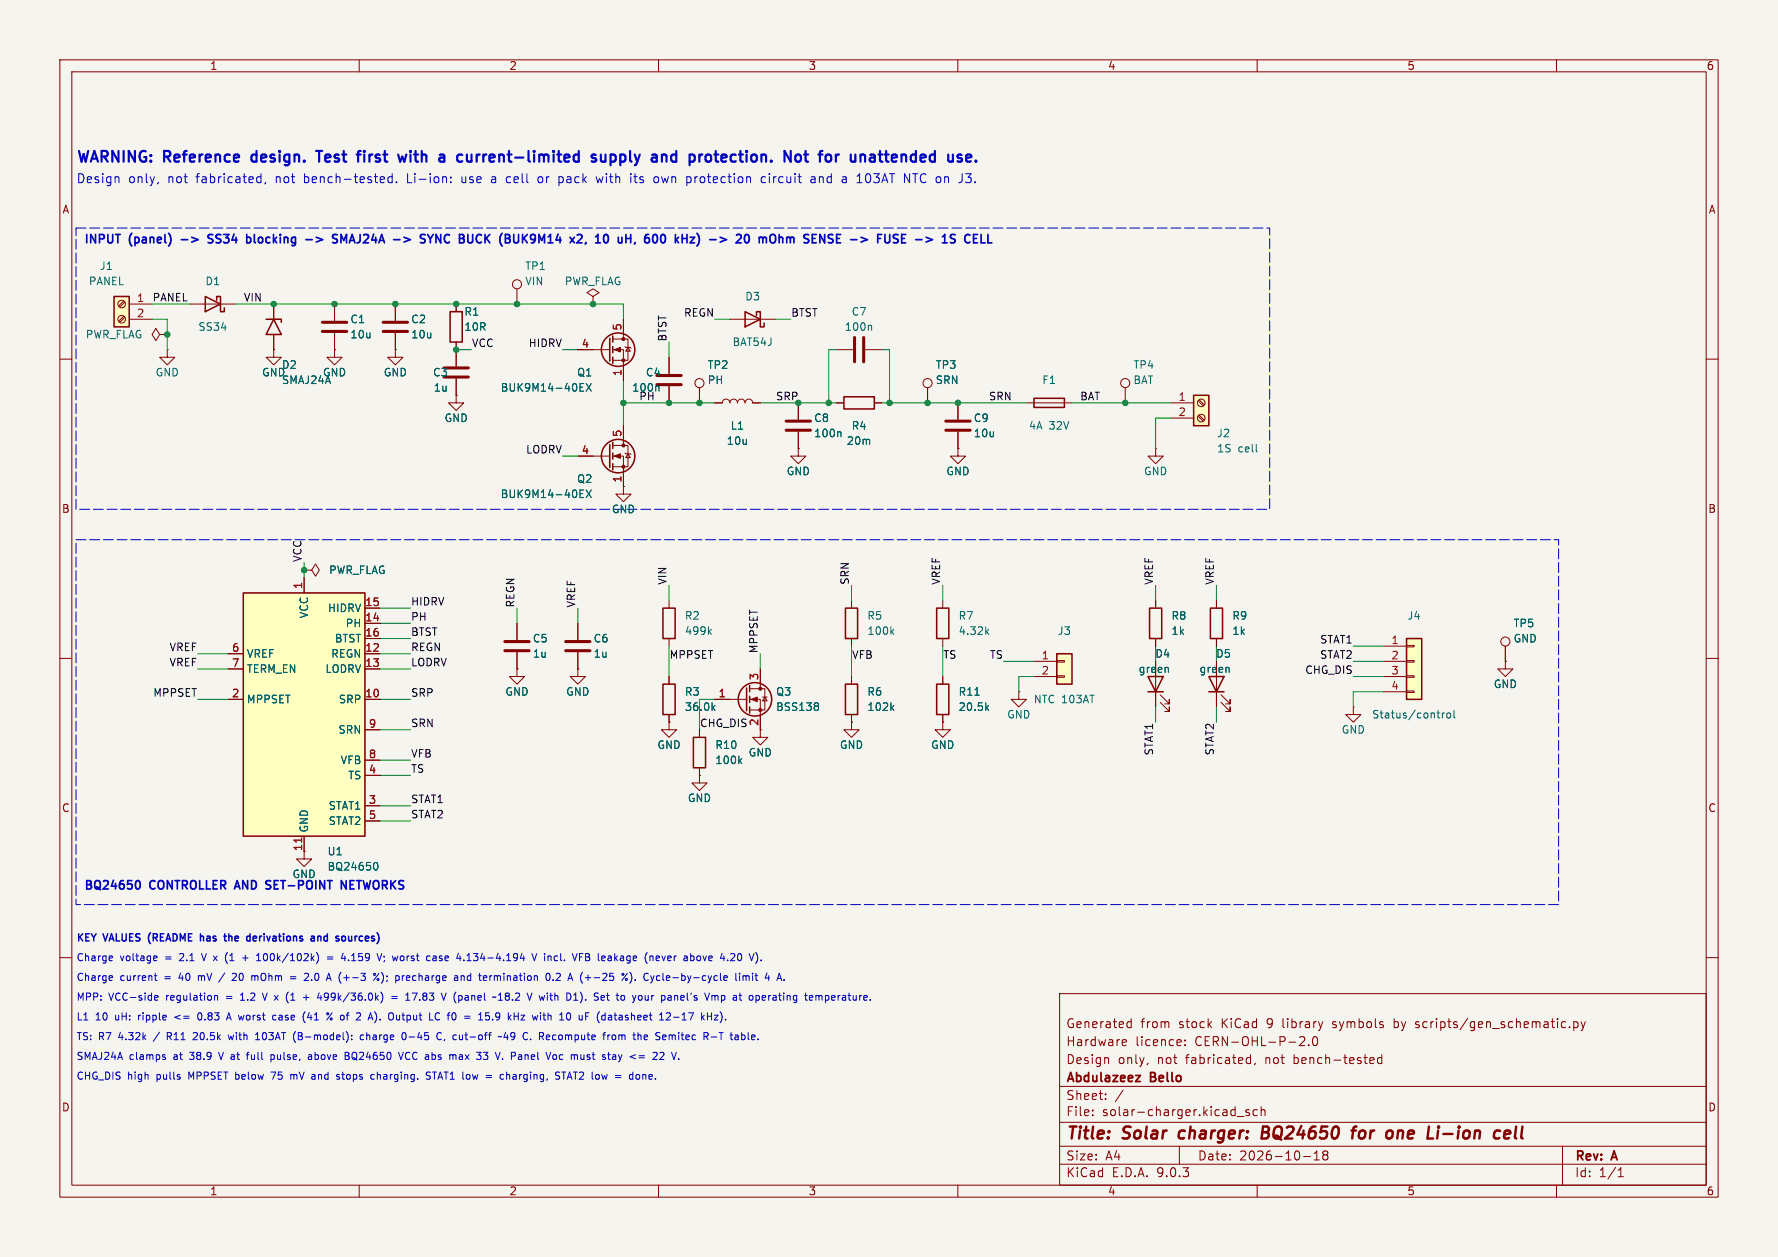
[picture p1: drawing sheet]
<svg xmlns="http://www.w3.org/2000/svg" width="297mm" height="210mm" viewBox="0 0 297 210" stroke-linecap="round" stroke-linejoin="round" font-family="sans-serif">
<path d="M0 0h297v210h-297z" fill="#f5f4ef" stroke="#f5f4ef" stroke-width=".17"/>
<g fill="none" stroke="#840000" stroke-width=".17">
<path d="M10 10h277v190h-277zM12 12h273v186h-273zM60 10v2M110 10v2M160 10v2M210 10v2M260 10v2M139.7 58.4h2.8M144.5 58.4h2.8M10 60h2M171.4 67.3h7.7M193 74.9v1.3h1.3l-1.3 1.3-1.2-1.3h1.2"/>
<path d="M193 74.9h.1M285 60h2M10 110h2M86.4 111.8v1.2h1.2l-1.2 1.3-1.3-1.3h1.3M86.4 111.8h.1M86.4 104.1v2.8M86.4 109v2.8M251.5 110.5v1.3h1.2l-1.2 1.2-1.3-1.2h1.3M251.5 110.5h.1M285 110h2M10 160h2M177 166h108v32h-108z"/>
<path d="M185 176.7l.2 .2v.8M187.7 173.7l.4 .1 .1 .3-.7 .1M188.1 174.6l-.4 .1M188.4 171.6h.6M188.4 170.8h.6M189 170.2v1.5M191.7 177.6v.2M197.2 173.8l.1 .3-.7 .1M198 174.6v.1M198 173.8v.1M208.5 176.7l.4 .1M208.9 176.2v1.5"/>
<path d="M208.9 177.6l-.4 .1M209.7 177.6l-.2 .3M217.1 173.3l.2-.1h.4l.2 .1 .1 .3-.1 .2-.9 .9h1M218.6 174.6v.1M219.4 173.3l.2-.1a.81 .81 0 0 1 .4 1.4l-.3 .1a.81 .81 0 0 1-.3-1.4zM229 176.7l.5 .1v.3l-.7 .1M229.5 177.6l-.5 .1M230.8 176.8l-.4-.1-.3 .3v.4l.1 .2h.6M230.8 176.2v1.5M232.9 170.2v1.5M232.9 171.6l.1 .1M233 170.7l-.1 .1"/>
<path d="M236.5 171.6l.4 .1M236.7 170.7l-.2 .2 .2 .3M261.4 170.7l.1 .1M261.5 171.6l-.1 .1M262.2 171.6v.1M262.9 170.8l.4-.1 .3 .3v.4l-.1 .2h-.6M262.9 170.7v1.5M264.1 170.7l.4 1M264.5 171.7l-.2 .4-.2 .1M264.8 170.7l-.3 1M285 160h2M60 198v2"/>
<path d="M110 198v2M160 198v2M177 194.5h108M177 191.5h108M177 187.5h108M177 181.5h108M182.5 186.3v.1M182.5 185.5v.1M184.7 183.6v.1M184.7 182.8v.1M187.6 182.1l-1.3 2M197 191.5v3"/>
<path d="M206.7 186.5h1.1M208.7 185.5l-.4-.1-.2 .2 .1 .2 .5 .2v.3h-.6M210 198v2M210 185.5l-.4-.1-.3 .3v.4l.2 .2h.5M210.7 185.5l.2-.1 .3 .1 .1 .9M210.7 184.9v1.5M217.7 193.2h1.2M219.5 193.8h.9M219.5 192.7l.5-.4v1.5M221.2 192.9l-.2 .3v.5l.2 .1 .5-.1 .1-.2-.1-.4-.2-.2M221.2 192.9l-.2-.2 .2-.4 .5 .1 .1 .2-.3 .3M221.2 192.9h.3"/>
<path d="M260 198v2M261 191.5v6.5M270.3 196.6h.9M270.3 195.5l.4-.4v1.5"/>
</g>
<g fill="none" stroke="#840000" stroke-width=".4">
<path d="M197.1 189.1l-.2 .7 .3 .4M210.9 189.2h.6M211.5 189.2l.3 .1M211.6 188.2h-.6l-.3 2 1-.1M211.7 189.1l-.2 .1M225.8 188.9h.7M226.6 188.2l-.4 .1-.1 .2-.2 1.7M227.8 188.9a.62 .62 0 0 0-.8 .4v.7a.52 .52 0 0 0 .8 .1M233.6 188.9l-.2 1.3M234.1 188.9h-.3l-.3 .2M238.7 188.2l-.3 2M240.3 188.2l-.1 .1 .1 .1"/>
<path d="M240.3 188.2l.1 .1-.1 .1M240.3 188.2v.2M241.1 189.4h1.5M251.3 189.5l1-.1-.1-.4-.2-.1-.5 .1-.3 .9 .3 .3 .6-.1M253.3 188.2l-.2 1.7 .2 .3"/>
</g>
<path d="M189.7 179.7h.8l-.8 1h.8" fill="none" stroke="#840000" stroke-width=".3"/>
<path d="M142.7 56.4v4.1M144.3 56.4v4.1M84.3 107.2h4.1M84.3 108.7h4.1" fill="none" stroke="#840000" stroke-width=".51"/>
<path d="M145.4 54.3l.2 .2v.7" fill="none" stroke="#006464" stroke-width=".17"/>
<path d="M172.7 66.5h5.1v1.6h-5.1z" fill="none" stroke="#840000" stroke-width=".25"/>
<path d="M199.4 66h2.5v5.1h-2.5z" fill="#ffffc2"/>
<path d="M199.4 66h2.5v5.1h-2.5z" fill="none" stroke="#840000" stroke-width=".25"/>
<g fill="none" stroke="#840000" stroke-width=".17">
<path d="M116.8 64.8v2.5M119.4 67.3h1.2a.64 .64 0 0 1 .7-.6 .64 .64 0 0 1 .6 .6 .64 .64 0 0 1 .7-.6 .64 .64 0 0 1 .6 .6 .64 .64 0 0 1 .6-.6 .64 .64 0 0 1 .7 .6 .64 .64 0 0 1 .6-.6 .64 .64 0 0 1 .6 .6h1.3M188 64.8v2.5M195.6 67.3h3.8M195.6 69.9h3.8M200.1 67l.9 .8M200.1 69.5l.9 .9M200.3 66.8l.9 .8M200.3 69.3l.9 .9M251.5 108v2.5"/>
<circle cx="116.8" cy="64" r=".76"/>
<circle cx="188" cy="64" r=".76"/>
<circle cx="200.7" cy="67.3" r=".63"/>
<circle cx="200.7" cy="69.8" r=".63"/>
<circle cx="251.5" cy="107.2" r=".76"/>
</g>
<path d="M209.9 75.4l.1 .1" fill="none" stroke="#006464" stroke-width=".17"/>
<path d="M176.5 109.2h2.6v5.1h-2.6z" fill="#ffffc2"/>
<g fill="none" stroke="#840000" stroke-width=".25">
<path d="M44.4 53.3h2.6v.5M45.7 53.3l1.3 2.6h-2.6zM75.2 52.1h2v5.1h-2zM101.9 74.3v3.8M102.4 73.9v1M102.4 75.7v1M102.4 77.5v1M141 66.3h5v2h-5zM110.7 101.6h2.1v5.1h-2.1zM141.2 101.6h2.1v5.1h-2.1zM176.5 109.2h2.6v5.1h-2.6zM191.8 113h2.5l-1.3 2.6z"/>
<path d="M191.8 115.6h2.5M192 101.6h2.1v5.1h-2.1zM201.9 113h2.6l-1.3 2.6zM201.9 115.6h2.6"/>
<circle cx="103.3" cy="76.2" r="2.79"/>
</g>
<g fill="none" stroke="#840000" stroke-width=".17">
<path d="M27.9 58.4v1.3h1.3l-1.3 1.3-1.2-1.3h1.2M27.9 58.4h.1M45.7 58.4v1.3h1.3l-1.3 1.3-1.3-1.3h1.3M45.7 58.4h.1M45.7 50.8v2.5M45.7 55.9v2.5M76.2 50.8v1.3M76.2 57.2v1.2M111.8 59.7v2.8M96.5 76.2h5.4M102.4 74.4h2.5v3.6h-2.5M102.4 76.2h1.7v5.1"/>
<path d="M104.1 71.1v3.3M104.4 75.7l.1 .1h.8l.1 .1M104.9 75.8l.4 .7h-.8zM111.8 64.5v2.8M133.3 67.3v2.8M133.3 72.1v2.8M139.7 67.3h1.3M146 67.3h1.3M154.9 64.8v2.5M104.1 81.3v1.3h1.3l-1.3 1.2-1.2-1.2h1.2M104.1 81.3h.1M96.5 111.8v1.2h1.3l-1.3 1.3-1.3-1.3h1.3"/>
<path d="M96.5 111.8h.1M96.5 104.1v2.8M96.5 109v2.8M111.8 100.3v1.3M111.8 106.7v1.3M142.2 100.3v1.3M142.2 106.7v1.3M170.2 115.6v1.2h1.2l-1.2 1.3-1.3-1.3h1.3M170.2 115.6h.1M172.7 110.5h3.8M172.7 113h3.8M176.5 110.4h1.3v.2h-1.3z"/>
<path d="M176.5 112.9h1.3v.3h-1.3zM193 100.3v1.3M193 106.7v1.3M193 110.5v7.6M193.8 117.3l1.5 1.6v-.8v.8h-.7M193.8 116.1l1.5 1.5v-.8v.8h-.7M203.2 110.5v7.6M204 117.3l1.5 1.6v-.8v.8h-.8M204 116.1l1.5 1.5v-.8v.8h-.8"/>
<circle cx="154.9" cy="64" r=".76"/>
</g>
<g fill="#840000" stroke="#840000" stroke-width=".17">
<path d="M102.6 76.2l1-.4v.8z"/>
<circle cx="104.1" cy="74.4" r=".25"/>
<circle cx="104.1" cy="78" r=".25"/>
</g>
<g fill="none" stroke="#006464" stroke-width=".17">
<path d="M109.9 64.5l.2 .2v.6M140.3 72.1l.2 .2v.7M96.9 82.5h.4M96.9 83.1h.6M96.9 81.9h.6M97.9 81.9l.9 1.2M98.8 81.9l-.9 1.2M118.5 105.5l.3 .5M118.8 105.1l-.5 .5M148.9 105.5l.4 .5M149.3 105.1l-.5 .5M195.1 111.6l.1 .7"/>
<path d="M205.3 111.6v.7"/>
</g>
<path d="M109.7 62.7h4.1M109.7 64.3h4.1M131.3 70.4h4.1M131.3 71.9h4.1M94.5 107.2h4.1M94.5 108.7h4.1" fill="none" stroke="#840000" stroke-width=".51"/>
<path d="M40.6 99.1h20.4v40.6h-20.4z" fill="#ffffc2"/>
<path d="M40.6 99.1h20.4v40.6h-20.4zM141.2 114.3h2.1v5.1h-2.1z" fill="none" stroke="#840000" stroke-width=".25"/>
<g fill="none" stroke="#840000" stroke-width=".17">
<path d="M50.8 95.3h1.3l.6-1.1 .6 1.1-.6 1-.6-1M50.8 95.3h.1M50.8 96.5v2.6M38.1 109.2h2.5M38.1 111.8h2.5M38.1 116.8h2.5M61 109.2h2.5M61 111.8h2.5M61 116.8h2.5M61 101.6h2.5M61 104.1h2.5M61 106.7h2.5"/>
<path d="M142.2 113v1.3M142.2 119.4v1.3M50.8 139.7v2.5M61 121.9h2.5M61 127h2.5M61 129.5h2.5M61 134.6h2.5M61 137.2h2.5"/>
</g>
<path d="M50.4 140v.7" fill="none" stroke="#a90000" stroke-width=".17"/>
<path d="M148.9 118.2l.4 .5M149.3 117.8l-.5 .5M62.6 144.2l.1-.1a.68 .68 0 0 1 .4 .6 .68 .68 0 0 1-.4 .7l-.1-.1" fill="none" stroke="#006464" stroke-width=".17"/>
<path d="M234.9 106.7h2.6v10.1h-2.6z" fill="#ffffc2"/>
<path d="M124.5 52.1l2.5 1.2-2.5 1.3zM126.4 52.7v-.6h.6v2.5h.6v-.6M110.7 114.3h2.1v5.1h-2.1zM156.5 114.3h2v5.1h-2zM156.5 101.6h2v5.1h-2zM234.9 106.7h2.6v10.1h-2.6z" fill="none" stroke="#840000" stroke-width=".25"/>
<g fill="none" stroke="#840000" stroke-width=".17">
<path d="M26.7 55.9l-.7-1-.6 1 .6 1 .7-1h1.2M27.9 55.9h.1M55.9 58.4v1.3h1.2l-1.2 1.3-1.3-1.3h1.3M55.9 58.4h.1M55.9 50.8v2.8M55.9 55.6v2.8M66 50.8v2.8M66 55.6v2.8M121.9 53.3h7.6M76.2 66v1.3h1.3l-1.3 1.3-1.3-1.3h1.3M76.2 66h.1M133.3 74.9v1.3h1.3l-1.3 1.3-1.2-1.3h1.2"/>
<path d="M133.3 74.9h.1M160 74.9v1.3h1.3l-1.3 1.3-1.3-1.3h1.3M160 74.9h.1M160 67.3v2.8M160 72.1v2.8M111.8 113v1.3M111.8 119.4v1.3M157.5 100.3v1.3M157.5 106.7v1.3M157.5 113v1.3M157.5 119.4v1.3M226.1 118.1v1.3h1.2l-1.2 1.3-1.3-1.3h1.3"/>
<path d="M226.1 118.1h.1M231.1 108h3.8M231.1 110.5h3.8M231.1 113h3.8M231.1 115.6h3.8M234.9 107.8h1.3v.3h-1.3zM234.9 110.4h1.3v.2h-1.3zM234.9 112.9h1.3v.3h-1.3zM234.9 115.4h1.3v.3h-1.3zM111.8 120.7v1.2h1.2l-1.2 1.3-1.3-1.3h1.3M111.8 120.7h.1M127 121.9v1.3h1.3l-1.3 1.3-1.3-1.3h1.3"/>
<path d="M157.5 120.7v1.2h1.2l-1.2 1.3-1.3-1.3h1.3M157.5 120.7h.1M50.8 142.2v1.3h1.3l-1.3 1.3-1.3-1.3h1.3"/>
</g>
<g fill="none" stroke="#006464" stroke-width=".17">
<path d="M119.1 118.2l.3 .5M119.4 117.8l-.5 .5M162.9 116.1h.7M164.8 118.2l.4 .5M164.8 105.5l.4 .5M165.2 117.8l-.5 .5M165.2 105.1l-.5 .5M240 119.1h.5M240.4 120h.1M240.9 119.1v.9M241.3 119.1l-.2 .1-.2 .2M241.8 119.2l.3-.1 .2 .3v.3l-.2 .3-.3-.1-.1-.2z"/>
<path d="M242.9 118.7v1.1l.2 .2"/>
</g>
<path d="M53.8 53.8h4.1M53.8 55.4h4.1M64 53.8h4.1M64 55.4h4.1M158 70.4h4.1M158 71.9h4.1" fill="none" stroke="#840000" stroke-width=".51"/>
<path d="M19 49.5h2.6v5.1h-2.6z" fill="#ffffc2"/>
<g fill="none" stroke="#840000" stroke-width=".25">
<path d="M19 49.5h2.6v5.1h-2.6zM34.3 49.5l2.5 1.3-2.5 1.3zM36.2 50.2v-.7h.6v2.6h.7v-.7M101.9 56.5v3.8M102.4 56.1v1.1M102.4 57.9v1M102.4 59.7v1M124.7 114.9v3.8M125.2 114.6v1M125.2 116.3v1M125.2 118.1v1M202.2 101.6h2v5.1h-2z"/>
<path d="M115.8 123.2h2.1v5.1h-2.1z"/>
<circle cx="103.3" cy="58.4" r="2.79"/>
<circle cx="126.1" cy="116.8" r="2.79"/>
</g>
<g fill="none" stroke="#840000" stroke-width=".17">
<path d="M20.7 50.3l-.9 .8M20.7 52.8l-.9 .9M20.9 50.5l-.9 .8M20.9 53l-.9 .8M21.6 50.8h3.8M21.6 53.3h3.8M31.7 50.8h7.7M45.7 58.4h.1M45.7 50.8v2.5M45.7 55.9v2.5M55.9 58.4h.1M55.9 50.8v2.8"/>
<path d="M55.9 55.6v2.8M66 58.4v1.3h1.3l-1.3 1.3-1.2-1.3h1.2M66 58.4h.1M66 50.8v2.8M66 55.6v2.8M76.2 50.8v1.3M76.2 57.2v4M86.4 48.3v2.5M96.5 58.4h5.4M99.1 49.5l1-.6-1-.6-1.1 .6 1.1 .6v1.3M99.1 50.8h.1M102.4 56.6h2.5v3.6h-2.5"/>
<path d="M102.4 58.4h1.7v5.1M104.1 53.3v3.3M104.4 57.9l.1 .1h.8l.1 .2M104.9 58l.4 .7h-.8zM111.8 59.7v2.8M76.2 66h.1M76.2 63.2v2.8M96.5 76.2h2.6M104.1 71.1v2.6M104.1 78.7v2.6M111.8 64.5v2.8M116.8 64.8v2.5"/>
<path d="M119.4 67.3h1.2M125.7 67.3h1.3M133.3 74.9h.1M133.3 67.3v2.8M133.3 72.1v2.8M139.7 67.3h1.3M146 67.3h1.3M154.9 64.8v2.5M160 74.9h.1M160 67.3v2.8M160 72.1v2.8M50.8 95.3h.1"/>
<path d="M50.8 96.5v2.6M104.1 81.3h.1M38.1 116.8h2.5M38.1 109.2h2.5M38.1 111.8h2.5M61 116.8h2.5M61 109.2h2.5M61 111.8h2.5M61 101.6h2.5M61 104.1h2.5M61 106.7h2.5M86.4 111.8h.1"/>
<path d="M86.4 104.1v2.8M86.4 109v2.8M96.5 111.8h.1M96.5 104.1v2.8M96.5 109v2.8M111.8 113v1.3M111.8 119.4v1.3M119.4 116.8h5.3M125.2 115.1h2.6v3.5h-2.6M125.2 116.8h1.8v5.1M127 111.8v3.3M127.4 116.5h.7"/>
<path d="M127.8 116.5l.3 .6h-.7zM142.2 113v1.3M142.2 119.4v1.3M157.5 113v1.3M157.5 119.4v1.3M193 100.3v1.3M193 106.7v1.3M193 110.5v2.5M193 115.6v2.5M203.2 100.3v1.3M203.2 106.7v1.3M203.2 110.5v2.5"/>
<path d="M203.2 115.6v2.5M251.5 110.5h.1M251.5 108v2.5M50.8 139.7v2.5M61 121.9h2.5M61 127h2.5M61 129.5h2.5M61 134.6h2.5M61 137.2h2.5M111.8 120.7h.1M116.8 129.5v1.3h1.3l-1.3 1.3-1.2-1.3h1.2M116.8 129.5h.1"/>
<path d="M116.8 121.9v1.3M116.8 128.3v1.2M142.2 120.7v1.2h1.3l-1.3 1.3-1.2-1.3h1.2M142.2 120.7h.1M157.5 120.7h.1"/>
<circle cx="20.3" cy="53.3" r=".63"/>
<circle cx="20.3" cy="50.8" r=".63"/>
<circle cx="86.4" cy="47.5" r=".76"/>
</g>
<path d="M74.2 61.5h4M74.2 63h4" fill="none" stroke="#840000" stroke-width=".51"/>
<g fill="none" stroke="#006464" stroke-width=".17">
<path d="M96.9 64.7h.4M96.9 65.3h.6M96.9 64.1h.6M97.9 64.1l.9 1.2M98.8 64.1l-.9 1.2M109.9 64.5l.2 .2v.6M140.3 72.1l.2 .2v.7M96.9 82.5h.4M96.9 83.1h.6M96.9 81.9h.6M97.9 81.9l.9 1.2M98.8 81.9l-.9 1.2"/>
<path d="M119.1 118.2l.3 .5M119.4 117.8l-.5 .5M136.5 117.4l.2 .3-.2 .3 .2 .2v.2l-.2 .3M148.9 118.2l.4 .5M149.3 117.8l-.5 .5M162.9 116.1h.7M164.8 118.2l.4 .5M165.2 117.8l-.5 .5M195.1 111.6l.1 .7M205.3 111.6v.7M123.5 127.1l.4 .5M123.9 126.7l-.5 .5"/>
<path d="M62.6 144.2l.1-.1a.68 .68 0 0 1 .4 .6 .68 .68 0 0 1-.4 .7l-.1-.1"/>
</g>
<g fill="#840000" stroke="#840000" stroke-width=".17">
<path d="M102.6 58.4l1-.4v.8z"/>
<path d="M125.5 116.8l1-.3v.7z"/>
<circle cx="104.1" cy="56.6" r=".25"/>
<circle cx="104.1" cy="60.2" r=".25"/>
<circle cx="127" cy="115.1" r=".25"/>
<circle cx="127" cy="118.6" r=".25"/>
</g>
<g fill="none" stroke="#009600" stroke-width=".17">
<path d="M25.4 53.3h2.5v5.1M25.4 50.8h6.3M39.4 50.8h64.7v2.5M76.2 58.4h2.5M94 58.4h2.5M111.8 57.2v2.5M119.4 53.3h2.5M129.5 53.3h2.6M139.7 58.4h-1.3v8.9M147.3 58.4h1.3v8.9M94 76.2h2.5M104.1 67.3h15.3"/>
<path d="M104.1 63.5v7.6M127 67.3h12.7M147.3 67.3h24.1M179.1 67.3h16.5M195.6 69.9h-2.6v5M50.8 94v2.5M111.8 97.8v2.5M142.2 97.8v2.5M157.5 97.8v2.5M193 97.8v2.5M203.2 97.8v2.5M33 116.8h5.1"/>
<path d="M33 111.8h5.1M33 109.2h5.1M63.5 116.8h5.1M63.5 101.6h5.1M63.5 111.8h5.1M63.5 109.2h5.1M63.5 106.7h5.1M63.5 104.1h5.1M86.4 101.6v2.5M96.5 101.6v2.5M111.8 108v5M119.4 116.8h-2.6v5.1"/>
<path d="M127 109.2v2.6M142.2 108v5M157.5 108v5M167.6 110.5h5.1M172.7 113h-2.5v2.6M193 108v2.5M193 118.1v2.6M203.2 108v2.5M203.2 118.1v2.6M226.1 108h5M226.1 113h5M226.1 110.5h5"/>
<path d="M231.1 115.6h-5v2.5M63.5 137.2h5.1M63.5 134.6h5.1M63.5 129.5h5.1M63.5 127h5.1M63.5 121.9h5.1"/>
</g>
<g fill="none" stroke="#0000c2" stroke-width=".17">
<path d="M19.7 29.5l.2 .2v.8M26.4 30.5v.2M43.2 29.5l.4 .1M43.6 29v1.5M43.6 30.5h-.4M44.4 30.5l-.2 .2M65.5 29.6l-.4-.1-.3 .3v.4l.1 .3h.6M65.5 29v1.5M66.2 30.4v.1M75.3 30.4v.1M75.3 29.6v.1M77.2 29.5v1"/>
<path d="M82.6 29.5l-.4 .1M82.7 30h-.4a.29 .29 0 0 0-.2 .2 .29 .29 0 0 0 .2 .3h.4M84.7 30.5h.5M85.2 29.5l-.5 .1M90.5 29.6l-.3-.1-.3 .3v.4l.1 .3h.5M93.5 29.5l.4 .1 .2 .2M94.1 30.2l-.3 .3h-.3M99.6 29.5l.3 1 .3-.7 .2 .7 .3-1M105.9 29.5h.5M106.1 29v1.3l.1 .2h.2M109.5 29.5l.4 .1 .1 .2-.1 .6-.4 .1M127.9 29.6l-.5-.1-.2 .3v.4l.1 .3h.6"/>
<path d="M128.5 29.5v1M135.5 29.6h.6l.1 .9M136.2 29.9l-.5 .1a.29 .29 0 0 0-.3 .2 .29 .29 0 0 0 .3 .3h.5M136.9 29.5v1M137.1 29.5l-.2 .2M143.4 29.2l.2-.2v1.5M144.8 29.1l.3-.1 .2 .2M145.3 30.4l-.2 .1h-.3M152.4 29h.9M152.9 29v1.5M161.3 29h.9l-.5 .6M162.2 29.7v.7"/>
<path d="M162.9 30.4v.1M18.6 159.7l.2 .3-.6 .1M25.8 159.7l.4 .1v.2l-.5 .1M33.7 159.3l.4 1.2M38 159.1l-.2 .3M41 159.6v.9M43.1 159.5l.1-.2v1.2M52.9 159.2a1.41 1.41 0 0 1 0 1.7M54.7 159.9h.9M57.3 159.3l-.3 .8h.8M63.8 159.3l-.4 1.2M64.2 159.8v.1"/>
<path d="M72.3 159.8h.5l.1 .7M72.9 160l-.6 .1M76.6 159.3l-.3 .8M78 159.7l.3-.4v1.2M88.9 159.3l.4 1.2 .4-1.2M91 159.3v.1M91 159.7v.8M97.8 159.3h.4l.3 .2-.3 .4 .3 .1v.3l-.2 .2h-.5zM97.8 159.9h.4M109.8 159.7l.3 .1 .1 .2-.6 .1M110.6 159.7l.3 .8 .2-.8M116.8 159.7l.2 .2v.4l-.2 .2"/>
<path d="M117.4 159.7l.3 .8 .3-.8M123.3 159.4l.2-.1a.64 .64 0 0 1 .4 .6 .64 .64 0 0 1-.4 .6l-.2-.1M126.2 159.1l.1 .1M18.6 163l.2 .3-.6 .1M18.7 160.5h-.1M18.7 163.8h-.1M25.8 163h.4M25.8 166.9l.2 .2h.3M25.8 166.5l.2-.2h.2l.2 .2v.1l-.6 .1M25.9 162.6v1l.3 .2M26.2 160.5h-.4M27.3 176.6l.3 .1 .1 .1-.2 .2h-.2"/>
<path d="M27.3 176.2l.3 .1M27.9 173.1h.5M28.4 172.5h-.5v1.2M32.7 172.5l-.4 .1M32.9 173l-.7 .7h.8M33.1 163v.8M33.2 163.1h-.1M33.3 169.2a.75 .75 0 0 0 0 1.2M35.8 166.4l.2-.1 .3 .1v.7M35.8 166.3v.8M36.5 175.8l.4 1.2M37.5 162.6l-1 1.5"/>
<path d="M37.8 160.7l.2 .3M37.8 170.4l.4-1.2 .4 1.2M37.9 170.1h.6M38.1 172.9l.2 .8 .3-.6 .2 .6M39.3 162.6l-.5 .1M39.4 163.1l-.7 .7h.8M40.2 167.1h.7M40.4 166.1l-.2 .2M40.5 160.1h.9M41.1 176.2h.5M41.6 175.8l-.3 .2v1M42.1 163.1l.3-.1 .2 .2"/>
<path d="M42.6 163.2v.6M42.7 173.7h.7M42.7 172.9l.3-.4v1.2M42.7 163l-.1 .2M42.9 160.5h.6M43.8 165.9l.4 1.2M45.3 179.1h.8l-.6 1.2M45.3 176.3l.3-.1 .2 .2-.1 .6h-.4M45.3 176.2v1.2M45.6 170.3l.2 .1h.3M46.1 169.7l-.3-.1-.2 .1M48.5 163.2h.9"/>
<path d="M48.5 163.5h.9M48.6 179.5v.8M49 179.6l-.3-.1-.1 .1M49.3 174.1l.1 .1M49.4 172.3l-.1 .1M49.8 173.1h.4M50.2 172.5h-.4v1.2h.5M50.7 166.7h.9M50.9 162.7l.4-.1 .2 .4-.7 .8h.7M51 169l-.3 .4M51.1 166.2v.9M51.5 176.3h.5l.1 .7"/>
<path d="M51.7 169.2l-.3 .8h.7M52.1 176.5l-.4 .1-.2 .1 .2 .3h.4M52.5 179.5l.1 .2v.6M52.6 179.8l-.1 .1M53.3 165.9l-.3 .8h.8M53.6 166.3v.8M54.7 160.2h.9M54.9 169.3v.2M55.5 169.2l-.9 1.2M56.4 179.5l.3 .1M56.4 179.9l.3 .1v.1l-.1 .2h-.3M57.1 179.5h.4"/>
<path d="M57.7 175.8l.5 .1 .1 .3-.2 .2M57.7 176.4h.4M58.1 176.4l.2 .2v.3l-.6 .1M58.2 160.4v.1M58.7 173.6v.1M58.7 173v.1M60.7 173l-.3-.1-.2 .2 .1 .6h.4M61.3 172.5v1.2M61.3 173h.1M62.1 179.6h.4M62.6 169v.1M63 179.1v1.2"/>
<path d="M63.1 179.6h-.1M63.3 162.6l-.9 1.2M63.5 170.3v.1M63.7 162.4a1.38 1.38 0 0 1 0 1.9M63.8 166.1l.1 .4-.1 .7M64.2 160.5l-.1 .2M65.4 166.5h.9M65.4 166.8h.9M66.6 175.8l.4 1.2 .4-1.2M66.7 169.6v.8M66.7 170.3l-.1 .1M67.3 172.6l.1-.1a.64 .64 0 0 1 .4 .6 .64 .64 0 0 1-.4 .6h-.1"/>
<path d="M67.8 166.3l.3-.4v1.2M68.1 175.8a.65 .65 0 0 0-.4 .6 .65 .65 0 0 0 .4 .6M68.3 163h-.2l-.2 .2v.6h.4M68.3 173.3h1M68.5 163.3l-.6 .1M68.9 165.9h.8l-.6 1.2M71.9 179.2l-.5-.1-.2 .2 .1 .3 .5 .3v.3l-.1 .1h-.5M72.2 179.1h.7M72.3 160.5h.6M73.1 169.2l.3 .1M73.4 170.3l-.3 .1M73.7 172.6a.57 .57 0 0 0-.8 .4 .57 .57 0 0 0 .6 .7l.2-.1"/>
<path d="M74.3 173.7l-.1 .2M77 163.1l.2-.1 .3 .1v.7M77 163v.8M77.1 176.2l-.4 .1M77.1 176.6h-.2l-.2 .1v.3h.4M77.3 172.9v.8M77.3 173.6l-.2 .1M78 160.5h.7M78.1 163.1v.6M79.6 175.8h.7l-.4 .5M79.9 169.6l.4-.4v1.2M79.9 170.4h.7"/>
<path d="M80.7 175.8h.8l-.4 .5 .3 .1 .1 .4-.2 .2h-.4M81.7 169.2h-.6v.6M82.2 163l-.4 .2M82.9 170.4h.2M83.3 167.1h.6M83.3 169.2l-.4 .1-.1 .1 .1 .4 .4 .2M83.4 166.2l.2-.3v1.2M83.8 173.1l-.6 .2M84.5 172.5l-.3 .8h.7M84.6 179.1v1.2M84.6 166.4l-.2 .3v.2l.1 .2h.4M84.6 166.4h.3"/>
<path d="M84.7 172.9v.8M84.8 179.5l.3 .2v.6M84.9 165.9l-.4 .1-.1 .1 .2 .3M85.4 172.6v.5M87 169.6h.7l-.7 .8h.7M90.1 166.3l.2 .8 .2-.6 .2 .6M91.7 162.7l.2 .4-.2 .7M92.4 163.7v.1M92.7 172.9l-.3 .1-.1 .1v.5l.4 .1M92.9 162.7l.5-.1 .2 .4-.7 .8h.7M93.3 179.7l.2 .3-.2 .3M93.3 179.1l.2 .1"/>
<path d="M93.8 179.1h.7M94 176.3l-.3-.1-.3 .2 .1 .6h.5M94.2 179.1v1.2M94.9 180h.5M95.1 179.1l-.4 1.2M96.7 169.6l.1 .8h.3l.2-.1M96.9 165.7a1.38 1.38 0 0 1 0 1.9M97.1 164l.2 .3M97.3 169.6v.8M97.3 162.4l-.2 .3M97.8 163.4h.9M98.1 177h.3"/>
<path d="M98.4 176.2l-.3 .2v.2h.3M100.1 170.8v.1M100.1 169v.1M100.7 169.6l-.2 .2v.4l.2 .2M101.3 166.3h.5M101.5 167.1h.3M102.3 173l.3-.1 .3 .2v.4l-.3 .2h-.3l-.1-.2zM103.3 176.2l.3 .8M103.4 172.9v.8M103.4 173h.1M103.5 169.6h.3l.1 .2M103.6 177l-.3 .4"/>
<path d="M103.9 176.2l-.3 .8M103.9 170.4h-.4M103.9 169.9l-.4 .1M105.2 162.4a1.38 1.38 0 0 1 0 1.9M105.4 179.5l-.3 .2v.4l.3 .2M105.7 166.3l.2 .8M105.7 179.1v1.2M105.9 167.1l-.1 .3M106.1 163.7v.1M106.2 166.3l-.3 .8M107.4 179.6l.1-.1 .3 .1 .1 .7M107.7 173.7h.4"/>
<path d="M107.7 173l.3-.1 .2 .3-.6 .1M108.9 166.3v.8M109.1 175.9l.4-.1 .3 .2M109.2 166.3l-.3 .2M110.1 160.5h-.3M110.2 175.9l.5-.1 .2 .2M110.7 162.6v1l.2 .2M111.9 172.9l.4 .2M112.2 175.8l.4 1.2M112.3 173.1v.6M112.5 170h.9M112.6 172.9l-.3 .2"/>
<path d="M113.9 170.4h.7M113.9 169.6l.4-.4v1.2M114.2 166.4l-.3-.1-.2 .2 .1 .6h.4M114.3 166.6l-.6 .1M119.3 169.6h.6l-.6 .8h.6M120.1 172.5h.7M120.3 169a1.38 1.38 0 0 1 0 1.9M120.5 172.5v1.2M120.5 166.4l.4-.1 .2 .2-.1 .6h-.5M120.5 166.3v1.2M121.2 170.3v.1M122.9 163.6l.2 .2"/>
<path d="M123.5 162.6v.1M123.5 163v.8M124.1 163.1l.4-.1 .1 .2M124.1 163v.8M124.6 163.2l.2-.2 .3 .1v.7M124.6 163.2v.6M125 172.5v1l.1 .2M125.7 162.6v.1M125.7 163v.8M126.1 163h.5M126.3 167.1h.3M126.3 166.3v1.2"/>
<path d="M126.3 162.6v1l.3 .2M126.6 166.3l-.3 .1M129.1 166.4h.5M129.5 166.7h-.2l-.2 .1v.3h.4M131 163.7v.1M137.9 166.4l.3-.1 .3 .2-.2 .6h-.4M137.9 166.3v1.2M139.1 166.3l-.2 .2v.4l.2 .2M139.5 166.6l-.6 .1M52.6 180.3h-.1M62.1 180.3h.4"/>
<circle cx="55.3" cy="170.2" r=".17"/>
<circle cx="62.6" cy="162.8" r=".17"/>
<circle cx="63.1" cy="163.6" r=".17"/>
</g>
<g fill="none" stroke="#0000c2" stroke-width=".28">
<path d="M14.5 39.2v1.4M16 39.2v1.4l-.8-1.4v1.4M17.4 39.3l-.2-.1h-.6v1.4M18 39.2v1.1M18.8 39.2v1.1M19.3 39.2h.8M19.7 39.2v1.4M22 39l-.2 .4M27.6 39.2v1.2M28.2 39l.2 .4M32 39.6l1.1 .4M35.6 39.2h-.6l-.2 .2 .1 .4 .5 .2"/>
<path d="M36.9 39.2h-.5l-.2 .1M37.4 39.2h.8l-.4 .5M39.1 39.1l-.3 1M41.2 39.2v1.4M41.4 39.6h.2l.3 .3-.1 .5-.4 .2M42.5 39.2v1.2M45.7 39.2v1.4M46.8 39.2v.1M52.8 39.6l1.1 .4M55.7 39.8l.5 .2 .2 .2-.2 .3-.4 .1M56.4 39.2h-.7l-.1 .2v.3M60.2 39.2v1"/>
<path d="M60.8 39.3l.2-.1 .5 .1M62.4 39.1l-.3 1M67.5 39.6l1.1 .4-1.1 .4M71 39.2h-.6l-.2 .2 .1 .3M71.4 39.2l.5 .7M71.9 39.9v.7M72.4 39.2l-.5 .7M73.6 39.2v1.4l-.8-1.4v1.4M75.1 39.3l-.1-.1a.51 .51 0 0 0-.6 .2M77.4 39.3l-.2-.1h-.4v1.4M78.2 39.2v1.1M79 39.2v1.1"/>
<path d="M80.4 39.3v-.1a.51 .51 0 0 0-.7 .2M81 39.2v1.4M81.8 39.2l-.8 .8M83.9 39l-.3 .4M85.1 39.3l-.2-.1h-.5v1.4M85.8 39.2v1.1M86.6 39.2v1.1M87.3 39.2v1.4M87.5 39.8l.6 .8M88.1 39.2l-.8 .8M88.7 39.3l.2-.1 .5 .1M91.8 39.4l.2-.2v1.4"/>
<path d="M93.2 39.1l-.3 1M96.4 39.3l.2-.1 .6 .1M99.5 39.6l.4-.4v1.4M101 39.3l.2-.1 .3 .1M104.6 39.2v1.4M104.6 39.8h.8M105.4 39.2v1.4M108.4 39.2l-.5 .1M109.7 39.3l-.2-.1a.75 .75 0 0 0-.5 .7 .75 .75 0 0 0 .5 .7l.1-.1M110.5 39.3l.2-.1 .3 .1M112.8 39.2v1.4M114 39.8h.8"/>
<path d="M114 39.2v1.4M114.8 39.2v1.4M116.4 39l.3 .4M123 39.3l.2-.1 .6 .1M124.5 39.3l.2-.1 .3 .1M126.8 39.6v1M126.9 39.7h.5M127.5 39.7h.5M130.2 39.8l.2-.2 .3 .1 .1 .9M130.2 39.2v1.4M131.4 39.6v1M131.5 39.7l-.1 .1"/>
<path d="M134.8 39.9l.3 .3-.1 .2-.2 .2M135.1 39.2h-.5l-.2 .1M135.7 39.8h.5M136.4 39.2h-.7v1.4h.7M137.8 39.2v1.4l-.8-1.4v1.4M139.2 39.2h-.6l-.2 .1M140.4 39.2h-.6v1.4M143.8 39.6l1.1 .4-1.1 .4M147.3 39.2h-.7v1.4M147.8 39.2v1.1M148.6 39.2v1.1M150 39.2h-.5l-.2 .1"/>
<path d="M151.3 39.2h-.7v1.4M154.7 39.6l1.1 .4-1.1 .4M157.7 39.4l.1-.2v1.4M159.6 39.2h-.6l-.2 .1M162 39.3v-.1a.51 .51 0 0 0-.7 .2M163.3 39.2h-.7v1.4M163.9 39.2v1.4h.7M165 39.2v1.4h.7M34.8 40.5h.6M51.1 40h1.1M57 40.6v-1.4l.4 1 .5-1v1.4M58.4 40.6l.4-1.4 .5 1.4"/>
<path d="M63.3 40.6l.5-1.4 .4 1.4M80.4 40.4l-.2 .2M90 40.6v-1.4l.5 1 .5-1v1.4M99.5 40.6h.8M118.6 40h1M128.6 40.1v-.5a.47 .47 0 0 1 .5-.4 .47 .47 0 0 1 .5 .4v.5l-.2 .4M142.1 40h1.1M153 40h1M15.2 147.3l-.2-.2h-.5v1.4M15.9 147.3a.47 .47 0 0 1 .8 0M17.3 147.3l.2-.2 .5 .2M19 147.1l-.4 1"/>
<path d="M20.6 147.1l-.4 .2M22 147.1h-.6l-.1 .7M22.8 147.3l.2-.2a.75 .75 0 0 1 .4 .7 .75 .75 0 0 1-.4 .7h-.2M25.9 147.3l-.1-.1a.51 .51 0 0 0-.6 .1M26.5 147.3a.47 .47 0 0 1 .8 0M28.8 147.1v1.4l-.8-1.4v1.4M29.2 147.1h.8M29.6 147.1v1.4M31.2 147.3l-.2-.2h-.5v1.4M31.9 147.3a.47 .47 0 0 1 .8 0M33.4 147.1v1.4M34.5 147.1v1.4"/>
<path d="M36.3 147.1h-.7v1.4M37.6 147.3l-.2-.2h-.5v1.4M39.2 148.5l.4-1.4 .5 1.4M41.4 147.1v1.4l-.8-1.4v1.4M42.7 147.3l-.3-.2h-.4v1.4M44.7 147.8l.4 .1M45.1 148.5h-.5M45.2 147.2l-.5-.1-.2 .2M46.5 147.1h-.7v1.4M46.9 147.1h.8M47.3 147.1v1.4M49.9 147.1v1.4"/>
<path d="M52.8 147.1v1.4M54.2 147.1v1.4l-.8-1.4v1.4M54.7 147.1h.8M55.1 147.1v1.4M57.8 147.1v1.4l-.8-1.4v1.4M59.2 147.1h-.7v1.4M59.6 147.1h.8M60 147.1v1.4M60.7 147.1l.3 1.4M61.9 147.1l-.3 1.4M62.4 147.3a.47 .47 0 0 1 .8 0M64.6 147.3l-.2-.2h-.5v1.4"/>
<path d="M65.3 147.1v1.4M66.1 147.1l-.8 .8M67.4 147.2l-.5-.1-.2 .2"/>
</g>
<g fill="none" stroke="#0000c2" stroke-width=".36">
<path d="M13.2 25.2l.4 1.8M14.7 25.2l-.4 1.8M15.2 27l.6-1.8 .6 1.8M17.9 25.4l-.2-.2h-.7v1.8M19.8 25.2v1.8l-1-1.8v1.8M20.7 25.2v1.8M22.5 25.2v1.8l-1-1.8v1.8M24.3 25.3a.65 .65 0 0 0-.8 .2M28.4 25.4l-.3-.2h-.7v1.8M31.2 25.2l-.3 .1-.1 .2M42.1 26l-.1 .2 .1 .6M42.9 25.2v1.8"/>
<path d="M46.7 25.2l-.1 .1 .1 .1M46.7 25.2l.1 .1-.1 .1M46.7 25.2v.2M52.8 25.2h1M53.3 25.2v1.8M57.4 25.2v1.6M60.3 25.2l-.4 .1-.1 .2M60.9 25.2v.2M60.9 25.8v1.2M60.9 25.2l-.1 .1 .1 .1M60.9 25.2v.1v.1M64.3 25.2v1.6"/>
<path d="M67.9 25.8l-.4 1.2M68.6 25.2v.2M68.6 25.8v1.2M68.6 25.2l-.1 .1 .1 .1M68.6 25.2l.1 .1-.1 .1M69.4 25.2v1.6M70.5 25.2v1.8M79.6 25.8v1.2M80.1 25.8l-.3 .1-.2 .3M85 25.2v1.6M88.3 25.2v1.6M89.2 25.2l-.1 .1 .1 .1"/>
<path d="M89.2 25.2l.1 .1-.1 .1M89.2 25.2v.2M92.5 25.2l-.1 .1 .1 .1M92.5 25.2l.1 .1-.1 .1M92.5 25.2v.2M93.3 25.2v1.6M96.7 25.2v1.8M99.1 25.8l.4 .1M99.1 26.4l.4 .1 .1 .3-.3 .2h-.3M100.4 25.8l.1 1.1a.49 .49 0 0 0 .6-.1M101.1 25.8v1.2M102 25.9l.5-.1 .4 .4v.5l-.2 .2-.2 .1-.5-.1"/>
<path d="M102 25.8v1.8M105.3 25.2v1.6M112.8 25.8l.2 .1M113 25.2v1.8M113 26.9l-.2 .1M119.3 25.8h.7M119.6 25.2v1.6M119.8 27h.2M121.1 25.8h-.3l-.3 .3 .1 .8 .5 .1M121.4 26.2l-.9 .2M123.7 25.2v1.6M124.7 25.2l-.1 .1 .1 .1"/>
<path d="M124.7 25.2l.1 .1-.1 .1M124.7 25.2v.2M132.1 25.2v1.8l-1-1.8v1.8M134.6 25.2v1.6M136.7 25.8h.7M137.4 25.2l-.3 .1-.1 .2v1.5M143.7 25.8v1.2M144.3 25.8l-.6 .2M147 25.2v1.6M148 25.2v1.6M149.1 25.9l.5-.1 .1 .1 .1 .3-.8 .2M149.1 26.9l.1 .1 .5-.1"/>
<path d="M153 25.2v1.8M156.2 25.2v1.8"/>
</g>
<g fill="none" stroke="#0000c2" stroke-width=".24">
<path d="M13.1 156v1.2M13.8 156l-.7 .7M14.9 156h-.6v1.2M15.3 156l.4 .6 .4-.6M17.2 156l.4 1.2 .4-1.2M18.2 157.2l.4-1.2 .4 1.2M19.4 156v1.2M20.4 156v1M21.1 156v1M22.2 156h-.5v1.2M23.4 156.1l-.5-.1-.2 .1M25.1 155.8l-.2 .4"/>
<path d="M26.2 156.1l-.6-.1v1.2M27.4 156h-.6v1.2M27.7 157.2l.4-1.2 .4 1.2M29.5 156.2l-.6-.2v1.2M30.1 157.2v-1.2l.4 .9 .4-.9v1.2M32.1 156h-.6v1.2M33.5 156v1.2M33.5 156.5h.4l.1 .7M37.5 156v1M38.2 156v1.2M38.6 156.4l-.4 .1M41.8 156v1.2"/>
<path d="M42.7 156.4h-.2l-.2 .2v.5l.4 .1M42.9 156.7l-.6 .1M44.1 156v.1M46.7 156v1M47.4 156v.1M53.1 156.5l.2-.1 .2 .1 .1 .7M53.1 156.4v.8M54.7 156v1.2M58.2 156.4v.6l.4 .2M63 155.8l.2 .4"/>
</g>
<path d="M12.7 38.1h199.4v47h-199.4zM12.7 90.2h247.6v60.9h-247.6z" fill="none" stroke="#0000c2" stroke-width=".17" stroke-dasharray="1.7 .6"/>
<path d="M50.4 140v.7" fill="none" stroke="#a90000" stroke-width=".17"/>
<g fill="#009600" stroke="#009600" stroke-width=".17">
<circle cx="55.9" cy="50.8" r=".46"/>
<circle cx="76.2" cy="50.8" r=".46"/>
<circle cx="66" cy="50.8" r=".46"/>
<circle cx="111.8" cy="67.3" r=".46"/>
<circle cx="104.1" cy="67.3" r=".46"/>
<circle cx="76.2" cy="58.4" r=".46"/>
<circle cx="86.4" cy="50.8" r=".46"/>
<circle cx="99.1" cy="50.8" r=".46"/>
<circle cx="154.9" cy="67.3" r=".46"/>
<circle cx="148.6" cy="67.3" r=".46"/>
<circle cx="160" cy="67.3" r=".46"/>
<circle cx="133.3" cy="67.3" r=".46"/>
<circle cx="138.4" cy="67.3" r=".46"/>
<circle cx="116.8" cy="67.3" r=".46"/>
<circle cx="50.8" cy="95.3" r=".46"/>
<circle cx="188" cy="67.3" r=".46"/>
<circle cx="45.7" cy="50.8" r=".46"/>
<circle cx="27.9" cy="55.9" r=".46"/>
</g>
<g font-size="2.8" fill="#840000">
<text x="178" y="190.9">Title:</text>
<text x="187.7" y="190.9">Solar</text>
<text x="197.8" y="190.9">charger:</text>
<text x="212.4" y="190.9">BQ24650</text>
<text x="228.3" y="190.9">for</text>
<text x="234.9" y="190.9">one</text>
<text x="242.5" y="190.9">Li-ion</text>
<text x="254.5" y="190.9">cell</text>
</g>
<g font-size="2.5" fill="#0000c2">
<text x="12.7" y="28">WARNING: Reference</text>
<text x="42.9" y="28">design.</text>
<text x="54.5" y="28">Test</text>
<text x="62" y="28">first</text>
<text x="69.6" y="28">with</text>
<text x="77.1" y="28">a</text>
<text x="80.8" y="28">current-limited</text>
<text x="104" y="28">supply</text>
<text x="114.8" y="28">and</text>
<text x="121.7" y="28">protection.</text>
<text x="138.3" y="28">Not</text>
<text x="144.9" y="28">for</text>
<text x="150.8" y="28">unattended</text>
</g>
<g font-size="2.1" fill="#0000c2">
<text x="12.7" y="30.9">Design</text>
<text x="21.4" y="30.9">only,</text>
<text x="28.1" y="30.9">not</text>
<text x="33" y="30.9">fabricated,</text>
<text x="46.3" y="30.9">not</text>
<text x="51.2" y="30.9">bench-tested.</text>
<text x="68.6" y="30.9">Li-ion:</text>
<text x="77.8" y="30.9">use</text>
<text x="83" y="30.9">a</text>
<text x="85.6" y="30.9">cell</text>
<text x="91.1" y="30.9">or</text>
<text x="94.6" y="30.9">pack</text>
<text x="101.2" y="30.9">with</text>
<text x="107" y="30.9">its</text>
<text x="111" y="30.9">own</text>
<text x="116.6" y="30.9">protection</text>
<text x="129.3" y="30.9">circuit</text>
<text x="137.7" y="30.9">and</text>
<text x="143.1" y="30.9">a</text>
<text x="145.8" y="30.9">103AT</text>
<text x="153.8" y="30.9">NTC on</text>
</g>
<g font-size="2.1" fill="#840000">
<text x="178" y="172">Generated</text>
<text x="190.5" y="172">from</text>
<text x="197" y="172">stock</text>
<text x="204.2" y="172">KiCad</text>
<text x="211.9" y="172">9</text>
<text x="214.6" y="172">library</text>
<text x="223.2" y="172">symbols</text>
<text x="233.5" y="172">by</text>
<text x="237.3" y="172">scripts/gen_schematic.py</text>
<text x="178" y="178">Design</text>
<text x="178" y="175">Hardware</text>
<text x="186.7" y="178">only,</text>
<text x="189.7" y="175">licence:</text>
<text x="193.4" y="178">not</text>
<text x="198.3" y="178">fabricated,</text>
<text x="199.7" y="175">CERN-OHL-P-2.0</text>
<text x="211.6" y="178">not</text>
<text x="216.5" y="178">bench-tested</text>
<text x="178" y="184">Sheet:</text>
<text x="178" y="181.2">Abdulazeez</text>
<text x="192.2" y="181.2">Bello</text>
<text x="178" y="186.7">File:</text>
<text x="184.1" y="186.7">solar-charger.kicad_sch</text>
<text x="178" y="196.9">KiCad</text>
<text x="178" y="194.1">Size:</text>
<text x="184.7" y="194.1">A4</text>
<text x="185.7" y="196.9">E.D.A.</text>
<text x="193.3" y="196.9">9.0.3</text>
<text x="200" y="194.1">Date:</text>
<text x="207" y="194.1">2026-10-18</text>
<text x="263" y="194.3">Rev:</text>
<text x="263" y="196.9">Id:</text>
<text x="267.1" y="196.9">1/1</text>
<text x="269.4" y="194.3">A</text>
</g>
<g font-size="1.9" fill="#0000c2">
<text x="14" y="41.4">INPUT</text>
<text x="21.7" y="41.4">(panel)</text>
<text x="30.9" y="41.4">-&gt;</text>
<text x="36" y="41.4">SS34</text>
<text x="42.9" y="41.4">blocking</text>
<text x="53.4" y="41.4">-&gt;</text>
<text x="58.5" y="41.4">SMAJ24A</text>
<text x="69.2" y="41.4">-&gt;</text>
<text x="74.3" y="41.4">SYNC</text>
<text x="81.3" y="41.4">BUCK</text>
<text x="88.6" y="41.4">(BUK9M14</text>
<text x="101" y="41.4">x2,</text>
<text x="105.8" y="41.4">10</text>
<text x="110.1" y="41.4">uH,</text>
<text x="115.1" y="41.4">600</text>
<text x="120.7" y="41.4">kHz)</text>
<text x="127" y="41.4">-&gt;</text>
<text x="132.1" y="41.4">20</text>
<text x="136.4" y="41.4">mOhm</text>
<text x="144.5" y="41.4">SENSE</text>
<text x="157.9" y="41.4">FUSE</text>
<text x="14" y="149.3">BQ24650</text>
<text x="25.1" y="149.3">CONTROLLER AND</text>
<text x="45.7" y="149.3">SET-POINT</text>
<text x="58.7" y="149.3">NETWORKS</text>
</g>
<g font-size="1.8" fill="#840000">
<text x="35" y="11.9">1</text>
<text x="85" y="11.9">2</text>
<text x="135" y="11.9">3</text>
<text x="185" y="11.9">4</text>
<text x="235" y="11.9">5</text>
<text x="285" y="11.9">6</text>
<text x="10.3" y="35.9">A</text>
<text x="285.3" y="35.9">A</text>
<text x="10.3" y="85.9">B</text>
<text x="285.3" y="85.9">B</text>
<text x="10.3" y="135.9">C</text>
<text x="285.3" y="135.9">C</text>
<text x="10.3" y="185.9">D</text>
<text x="285.3" y="185.9">D</text>
<text x="35" y="199.9">1</text>
<text x="85" y="199.9">2</text>
<text x="135" y="199.9">3</text>
<text x="185" y="199.9">4</text>
<text x="235" y="199.9">5</text>
<text x="285" y="199.9">6</text>
</g>
<g font-size="1.8" fill="#006464">
<text x="14.7" y="47.9">PANEL</text>
<text x="16.6" y="45.3">J1</text>
<text x="34.2" y="47.9">D1</text>
<text x="87.6" y="45.3">TP1</text>
<text x="87.6" y="47.9">VIN</text>
<text x="94.2" y="47.9">PWR_FLAG</text>
<text x="77.5" y="52.9">R1</text>
<text x="124.4" y="50.4">D3</text>
<text x="142.2" y="52.9">C7</text>
<text x="14.2" y="56.7">PWR_FLAG</text>
<text x="33" y="55.5">SS34</text>
<text x="58.4" y="54.2">C1</text>
<text x="58.4" y="56.7">10u</text>
<text x="68.6" y="54.2">C2</text>
<text x="68.6" y="56.7">10u</text>
<text x="77.5" y="55.5">10R</text>
<text x="122.3" y="58">BAT54J</text>
<text x="141" y="55.5">100n</text>
<text x="25.9" y="63.1">GND</text>
<text x="43.7" y="63.1">GND</text>
<text x="47" y="61.8">D2</text>
<text x="47" y="64.4">SMAJ24A</text>
<text x="53.8" y="63.1">GND</text>
<text x="64" y="63.1">GND</text>
<text x="72.2" y="63.1">C3</text>
<text x="72.4" y="65.6">1u</text>
<text x="83.5" y="65.6">BUK9M14-40EX</text>
<text x="96.3" y="63.1">Q1</text>
<text x="105.5" y="65.6">100n</text>
<text x="107.8" y="63.1">C4</text>
<text x="118.1" y="61.8">TP2</text>
<text x="118.1" y="64.4">PH</text>
<text x="156.2" y="61.8">TP3</text>
<text x="156.2" y="64.4">SRN</text>
<text x="174" y="64.4">F1</text>
<text x="189.2" y="61.8">TP4</text>
<text x="189.2" y="64.4">BAT</text>
<text x="74.2" y="70.7">GND</text>
<text x="106.7" y="67">PH</text>
<text x="122" y="72">L1</text>
<text x="135.9" y="70.7">C8</text>
<text x="142.2" y="72">R4</text>
<text x="162.6" y="70.7">C9</text>
<text x="171.8" y="72">4A</text>
<text x="175.2" y="72">32V</text>
<text x="121.3" y="74.5">10u</text>
<text x="135.9" y="73.3">100n</text>
<text x="141.4" y="74.5">20m</text>
<text x="162.6" y="73.3">10u</text>
<text x="203.2" y="73.3">J2</text>
<text x="203.2" y="75.8">1S</text>
<text x="206.8" y="75.8">cell</text>
<text x="83.5" y="83.4">BUK9M14-40EX</text>
<text x="96.3" y="80.9">Q2</text>
<text x="131.3" y="79.6">GND</text>
<text x="158" y="79.6">GND</text>
<text x="191" y="79.6">GND</text>
<text x="102.1" y="86">GND</text>
<text x="54.9" y="96.1">PWR_FLAG</text>
<text x="51.7" y="103.4" transform="rotate(-90 51.7 103.4)">VCC</text>
<text x="54.7" y="102.5">HIDRV</text>
<text x="55.8" y="107.5">BTST</text>
<text x="57.6" y="105">PH</text>
<text x="88.9" y="107.5">C5</text>
<text x="99.1" y="107.5">C6</text>
<text x="114.3" y="103.7">R2</text>
<text x="114.3" y="106.3">499k</text>
<text x="144.8" y="103.7">R5</text>
<text x="144.8" y="106.3">100k</text>
<text x="160" y="103.7">R7</text>
<text x="160" y="106.3">4.32k</text>
<text x="176.6" y="106.3">J3</text>
<text x="195.6" y="103.7">R8</text>
<text x="195.6" y="106.3">1k</text>
<text x="205.7" y="103.7">R9</text>
<text x="205.7" y="106.3">1k</text>
<text x="235" y="103.7">J4</text>
<text x="252.7" y="105">TP5</text>
<text x="252.7" y="107.5">GND</text>
<text x="41.1" y="110.1">VREF</text>
<text x="41.1" y="112.6">TERM_EN</text>
<text x="54.3" y="112.6">LODRV</text>
<text x="55.2" y="110.1">REGN</text>
<text x="88.9" y="110.1">1u</text>
<text x="99.1" y="110.1">1u</text>
<text x="190.1" y="112.6">green</text>
<text x="192.9" y="110.1">D4</text>
<text x="200.3" y="112.6">green</text>
<text x="203" y="110.1">D5</text>
<text x="41.1" y="117.7">MPPSET</text>
<text x="56.5" y="117.7">SRP</text>
<text x="84.3" y="116.4">GND</text>
<text x="94.5" y="116.4">GND</text>
<text x="114.3" y="116.4">R3</text>
<text x="114.3" y="119">36.0k</text>
<text x="129.5" y="119">BSS138</text>
<text x="129.5" y="116.4">Q3</text>
<text x="144.8" y="116.4">R6</text>
<text x="144.8" y="119">102k</text>
<text x="160" y="116.4">R11</text>
<text x="160" y="119">20.5k</text>
<text x="172.6" y="117.7">NTC 103AT</text>
<text x="249.4" y="115.2">GND</text>
<text x="56.4" y="122.8">SRN</text>
<text x="109.7" y="125.3">GND</text>
<text x="119.4" y="125.3">R10</text>
<text x="140.2" y="125.3">GND</text>
<text x="155.4" y="125.3">GND</text>
<text x="168.1" y="120.2">GND</text>
<text x="224" y="122.8">GND</text>
<text x="229.1" y="120.2">Status/control</text>
<text x="56.8" y="127.9">VFB</text>
<text x="58.1" y="130.4">TS</text>
<text x="119.4" y="127.9">100k</text>
<text x="125" y="126.6">GND</text>
<text x="54.8" y="135.5">STAT1</text>
<text x="114.8" y="134.2">GND</text>
<text x="51.7" y="139.2" transform="rotate(-90 51.7 139.2)">GND</text>
<text x="54.6" y="143.1">U1</text>
<text x="54.8" y="138">STAT2</text>
<text x="48.8" y="146.9">GND</text>
<text x="54.6" y="145.6">BQ24650</text>
</g>
<g font-size="1.8" fill="#a90000">
<text x="22.8" y="50.5">1</text>
<text x="22.8" y="53.1">2</text>
<text x="97.1" y="58.2">4</text>
<text x="103.9" y="55.3" transform="rotate(-90 103.9 55.3)">5</text>
<text x="103.9" y="62.9" transform="rotate(-90 103.9 62.9)">1</text>
<text x="196.8" y="67.1">1</text>
<text x="196.8" y="69.6">2</text>
<text x="97.1" y="75.9">4</text>
<text x="103.9" y="73.1" transform="rotate(-90 103.9 73.1)">5</text>
<text x="103.9" y="80.7" transform="rotate(-90 103.9 80.7)">1</text>
<text x="50.5" y="98.5" transform="rotate(-90 50.5 98.5)">1</text>
<text x="60.9" y="101.3">15</text>
<text x="60.9" y="103.9">14</text>
<text x="60.9" y="106.4">16</text>
<text x="232.3" y="107.7">1</text>
<text x="38.7" y="109">6</text>
<text x="38.7" y="111.5">7</text>
<text x="60.9" y="109">12</text>
<text x="60.9" y="111.5">13</text>
<text x="126.7" y="113.7" transform="rotate(-90 126.7 113.7)">3</text>
<text x="173.9" y="110.2">1</text>
<text x="173.9" y="112.8">2</text>
<text x="232.3" y="110.2">2</text>
<text x="232.3" y="112.8">3</text>
<text x="38.7" y="116.6">2</text>
<text x="60.9" y="116.6">10</text>
<text x="119.9" y="116.6">1</text>
<text x="232.3" y="115.3">4</text>
<text x="61.5" y="121.7">9</text>
<text x="126.7" y="121.4" transform="rotate(-90 126.7 121.4)">2</text>
<text x="61.5" y="126.7">8</text>
<text x="61.5" y="129.3">4</text>
<text x="61.5" y="134.4">3</text>
<text x="61.5" y="136.9">5</text>
<text x="50.5" y="142.3" transform="rotate(-90 50.5 142.3)">11</text>
</g>
<g font-size="1.8" fill="#0f0f0f">
<text x="25.4" y="50.5">PANEL</text>
<text x="40.6" y="50.5">VIN</text>
<text x="114.2" y="53">REGN</text>
<text x="132.1" y="53">BTST</text>
<text x="78.7" y="58.1">VCC</text>
<text x="88.2" y="58.1">HIDRV</text>
<text x="111.4" y="57.2" transform="rotate(-90 111.4 57.2)">BTST</text>
<text x="129.5" y="67">SRP</text>
<text x="165.1" y="67">SRN</text>
<text x="180.3" y="67">BAT</text>
<text x="87.8" y="75.9">LODRV</text>
<text x="50.5" y="94" transform="rotate(-90 50.5 94)">VCC</text>
<text x="68.6" y="101.3">HIDRV</text>
<text x="86" y="101.6" transform="rotate(-90 86 101.6)">REGN</text>
<text x="96.2" y="101.6" transform="rotate(-90 96.2 101.6)">VREF</text>
<text x="111.4" y="97.8" transform="rotate(-90 111.4 97.8)">VIN</text>
<text x="141.9" y="97.8" transform="rotate(-90 141.9 97.8)">SRN</text>
<text x="157.1" y="97.8" transform="rotate(-90 157.1 97.8)">VREF</text>
<text x="192.7" y="97.8" transform="rotate(-90 192.7 97.8)">VREF</text>
<text x="202.9" y="97.8" transform="rotate(-90 202.9 97.8)">VREF</text>
<text x="68.6" y="106.3">BTST</text>
<text x="68.6" y="103.8">PH</text>
<text x="220.4" y="107.6">STAT1</text>
<text x="28.2" y="111.4">VREF</text>
<text x="28.2" y="108.9">VREF</text>
<text x="68.6" y="111.4">LODRV</text>
<text x="68.6" y="108.9">REGN</text>
<text x="111.8" y="110.1">MPPSET</text>
<text x="126.7" y="109.2" transform="rotate(-90 126.7 109.2)">MPPSET</text>
<text x="142.2" y="110.1">VFB</text>
<text x="157.5" y="110.1">TS</text>
<text x="165.3" y="110.1">TS</text>
<text x="217.9" y="112.7">CHG_DIS</text>
<text x="220.4" y="110.1">STAT2</text>
<text x="25.5" y="116.5">MPPSET</text>
<text x="68.6" y="116.5">SRP</text>
<text x="68.6" y="121.6">SRN</text>
<text x="116.8" y="121.6">CHG_DIS</text>
<text x="68.6" y="126.7">VFB</text>
<text x="68.6" y="129.2">TS</text>
<text x="192.7" y="126.3" transform="rotate(-90 192.7 126.3)">STAT1</text>
<text x="202.9" y="126.3" transform="rotate(-90 202.9 126.3)">STAT2</text>
<text x="68.6" y="136.8">STAT2</text>
<text x="68.6" y="134.3">STAT1</text>
</g>
<g font-size="1.7" fill="#0000c2">
<text x="12.7" y="160.9">Charge</text>
<text x="12.7" y="157.9">KEY</text>
<text x="17.4" y="157.9">VALUES (README</text>
<text x="20.1" y="160.9">voltage</text>
<text x="27.7" y="160.9">=</text>
<text x="30.3" y="160.9">2.1</text>
<text x="34.3" y="160.9">V x</text>
<text x="34.5" y="157.9">has</text>
<text x="38.6" y="160.9">(1</text>
<text x="39" y="157.9">the</text>
<text x="41.6" y="160.9">+</text>
<text x="43.2" y="157.9">derivations</text>
<text x="44.3" y="160.9">100k/102k)</text>
<text x="54.4" y="157.9">and</text>
<text x="56.3" y="160.9">=</text>
<text x="58.9" y="160.9">4.159</text>
<text x="59.1" y="157.9">sources)</text>
<text x="65.1" y="160.9">V; worst</text>
<text x="73.8" y="160.9">case</text>
<text x="79" y="160.9">4.134-4.194</text>
<text x="91.9" y="160.9">V incl.</text>
<text x="99.1" y="160.9">VFB leakage</text>
<text x="111.5" y="160.9">(never</text>
<text x="118.2" y="160.9">above</text>
<text x="124.6" y="160.9">4.20</text>
<text x="12.7" y="167.5">MPP:</text>
<text x="12.7" y="164.2">Charge</text>
<text x="18.2" y="167.5">VCC-side</text>
<text x="20.1" y="164.2">current</text>
<text x="27.6" y="164.2">=</text>
<text x="27.9" y="167.5">regulation</text>
<text x="30.2" y="164.2">40</text>
<text x="33.6" y="164.2">mV</text>
<text x="38.1" y="167.5">=</text>
<text x="39.8" y="164.2">20</text>
<text x="40.7" y="167.5">1.2</text>
<text x="43.2" y="164.2">mOhm</text>
<text x="44.7" y="167.5">V x</text>
<text x="49" y="167.5">(1</text>
<text x="52.5" y="164.2">2.0</text>
<text x="54.7" y="167.5">499k/36.0k)</text>
<text x="56.5" y="164.2">A (+-3</text>
<text x="64.7" y="164.2">%);</text>
<text x="67.2" y="167.5">=</text>
<text x="68.6" y="164.2">precharge</text>
<text x="69.8" y="167.5">17.83</text>
<text x="76.1" y="167.5">V (panel</text>
<text x="78.6" y="164.2">and</text>
<text x="83" y="164.2">termination</text>
<text x="85.1" y="167.5">~18.2</text>
<text x="91.1" y="167.5">V with</text>
<text x="94.3" y="164.2">0.2</text>
<text x="98" y="167.5">D1).</text>
<text x="98.3" y="164.2">A (+-25</text>
<text x="102.8" y="167.5">Set</text>
<text x="106.8" y="167.5">to</text>
<text x="107.7" y="164.2">%).</text>
<text x="109.7" y="167.5">your</text>
<text x="111.6" y="164.2">Cycle-by-cycle</text>
<text x="114.7" y="167.5">panel's</text>
<text x="122.3" y="167.5">Vmp</text>
<text x="127.1" y="164.2">limit</text>
<text x="127.1" y="167.5">at</text>
<text x="130" y="167.5">operating</text>
<text x="139.6" y="167.5">temperature.</text>
<text x="12.7" y="170.8">L1</text>
<text x="15.9" y="170.8">10</text>
<text x="19.4" y="170.8">uH:</text>
<text x="23.4" y="170.8">ripple</text>
<text x="29.7" y="170.8">&lt;=</text>
<text x="33.8" y="170.8">0.83</text>
<text x="38.9" y="170.8">A worst</text>
<text x="47" y="170.8">case</text>
<text x="52.2" y="170.8">(41</text>
<text x="56.4" y="170.8">% of</text>
<text x="61.8" y="170.8">2</text>
<text x="64.1" y="170.8">A).</text>
<text x="67.6" y="170.8">Output</text>
<text x="74.6" y="170.8">LC f0</text>
<text x="80.9" y="170.8">=</text>
<text x="83.5" y="170.8">15.9</text>
<text x="88.7" y="170.8">kHz</text>
<text x="93" y="170.8">with</text>
<text x="97.7" y="170.8">10</text>
<text x="101.1" y="170.8">uF</text>
<text x="104.4" y="170.8">(datasheet</text>
<text x="115.1" y="170.8">12-17</text>
<text x="12.7" y="174.1">TS: R7</text>
<text x="12.7" y="177.4">SMAJ24A</text>
<text x="19.9" y="174.1">4.32k</text>
<text x="21.6" y="177.4">clamps</text>
<text x="26" y="174.1">/</text>
<text x="28.4" y="174.1">R11</text>
<text x="29.1" y="177.4">at</text>
<text x="32" y="177.4">38.9</text>
<text x="33" y="174.1">20.5k</text>
<text x="37.2" y="177.4">V at</text>
<text x="39.1" y="174.1">with</text>
<text x="42.2" y="177.4">full</text>
<text x="43.9" y="174.1">103AT</text>
<text x="46.4" y="177.4">pulse,</text>
<text x="50.4" y="174.1">(B-model):</text>
<text x="52.9" y="177.4">above</text>
<text x="59.2" y="177.4">BQ24650</text>
<text x="61.8" y="174.1">charge</text>
<text x="68.5" y="177.4">VCC abs</text>
<text x="69" y="174.1">0-45</text>
<text x="75" y="174.1">C,</text>
<text x="77.4" y="177.4">max</text>
<text x="77.9" y="174.1">cut-off</text>
<text x="82.2" y="177.4">33</text>
<text x="85.6" y="177.4">V. Panel</text>
<text x="85.8" y="174.1">~49</text>
<text x="90.1" y="174.1">C.</text>
<text x="93" y="174.1">Recompute</text>
<text x="94.5" y="177.4">Voc</text>
<text x="98.7" y="177.4">must</text>
<text x="103.9" y="174.1">from</text>
<text x="104.2" y="177.4">stay</text>
<text x="109" y="177.4">&lt;=</text>
<text x="109.2" y="174.1">the</text>
<text x="113.1" y="177.4">22</text>
<text x="113.1" y="174.1">Semitec</text>
<text x="121.3" y="174.1">R-T</text>
<text x="126.1" y="174.1">table.</text>
<text x="12.7" y="180.7">CHG_DIS</text>
<text x="21.3" y="180.7">high</text>
<text x="26.3" y="180.7">pulls</text>
<text x="31.8" y="180.7">MPPSET</text>
<text x="39.9" y="180.7">below</text>
<text x="46.1" y="180.7">75</text>
<text x="49.5" y="180.7">mV</text>
<text x="53.2" y="180.7">and</text>
<text x="57.6" y="180.7">stops</text>
<text x="63.6" y="180.7">charging.</text>
<text x="73" y="180.7">STAT1 low</text>
<text x="83.4" y="180.7">=</text>
<text x="86" y="180.7">charging,</text>
<text x="95.5" y="180.7">STAT2 low</text>
<text x="105.9" y="180.7">=</text>
<text x="108.5" y="180.7">done.</text>
</g>
</svg>
